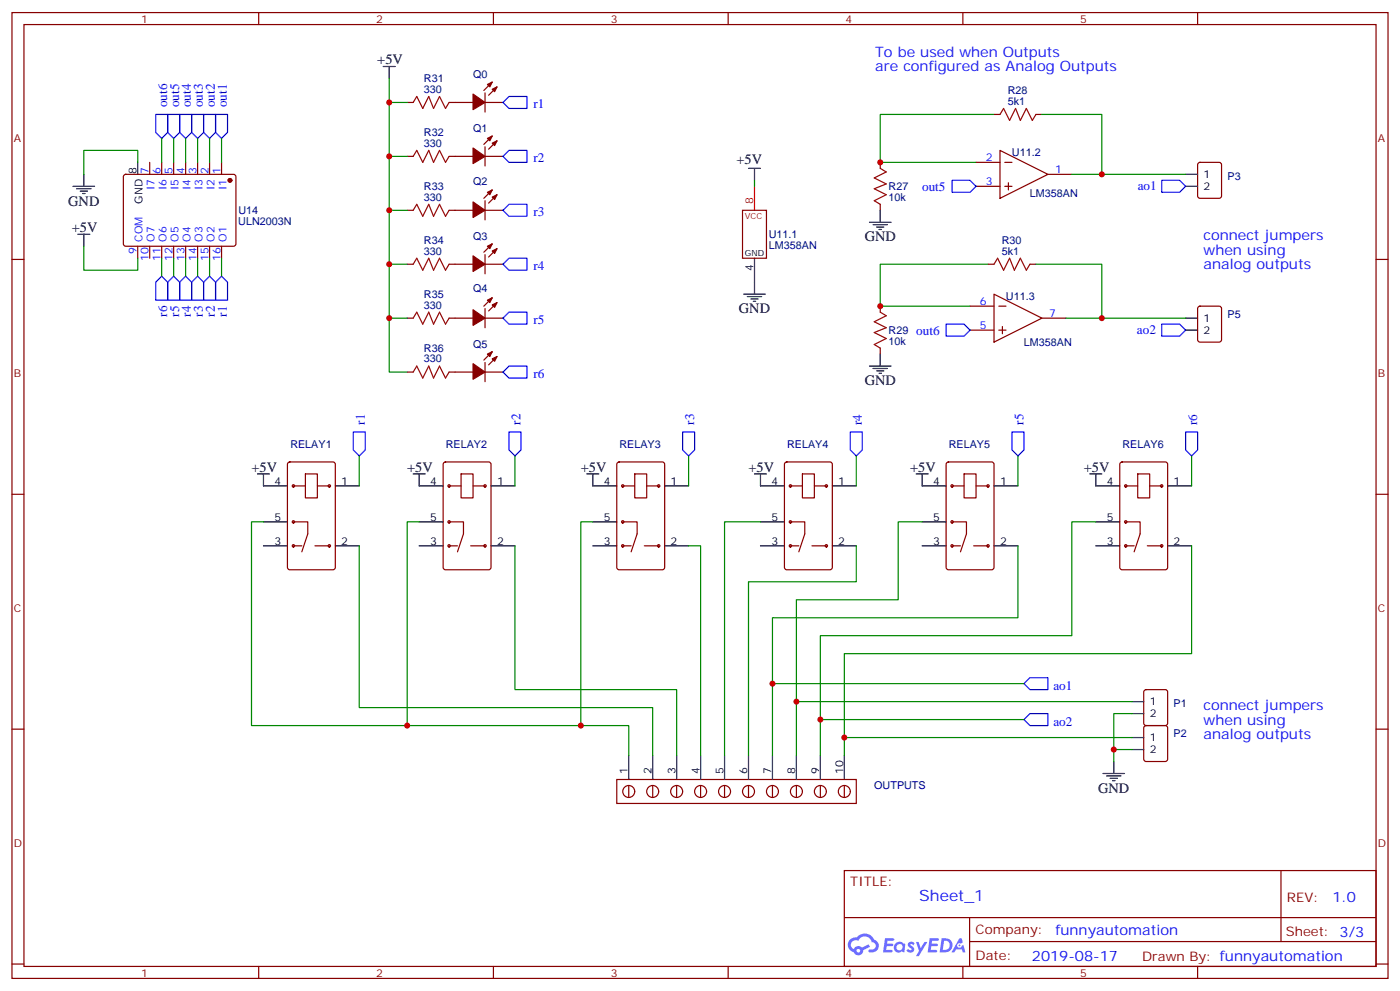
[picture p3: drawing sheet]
<svg xmlns="http://www.w3.org/2000/svg" width="412mm" height="292mm" viewBox="0 0 412 292" stroke-linecap="round" stroke-linejoin="round" font-family="sans-serif">
<g fill="none" stroke="#870000" stroke-width=".35">
<path d="M3.5 3.7h405.4v284.3h-405.4zM7.1 7.2h398.2v277.3h-398.2zM76.2 3.7v3.5M145.3 3.7v3.5M214.5 3.7v3.5M283.6 3.7v3.5M352.8 3.7v3.5M3.5 76.4h3.6M405.3 76.4h3.6M3.5 145.5h3.6M405.3 145.5h3.6M3.5 214.7h3.6"/>
<path d="M405.3 214.7h3.6M248.7 256.3h156.6v28.2h-156.6zM377.3 256.3v20.9M248.7 270.1h156.5M285.6 277.2h119.6M285.6 270.1v14.2M3.5 283.8h3.6M76.2 284.5v3.5M145.3 284.5v3.5M214.5 284.5v3.5M283.6 284.5v3.5M352.8 284.5v3.5"/>
<path d="M405.3 283.8h3.6"/>
</g>
<g fill="#5487ff">
<path d="M267.7 277.5a1.22 1.22 0 0 1 1.7 .2l-.4 .6a.47 .47 0 0 0-.3-.4 .47 .47 0 0 0-.5 .2l.1 .2a1.14 1.14 0 0 1 .8 1.8 1.14 1.14 0 0 1-1.9 0l-.2-.2 .5-.6 .7 .5a.29 .29 0 0 0 .3-.3 .29 .29 0 0 0-.2-.3 1.04 1.04 0 0 1-.6-1.7z"/>
<path d="M260.7 276.2h2.4l.3 .2-.2 .5-1.8 .1-.1 .8h1.5l.3 .4-.3 .4h-1.6l-.2 1.1h1.7l.2 .3-.2 .3-2.6 .1z"/>
<path d="M273.8 276.2h2.4l.3 .2-.1 .5-1.8 .1-.2 .8h1.6l.3 .4-.4 .4-1.6-.1-.1 1.1 1.7 .1 .2 .3-.2 .3-2.6 .1z"/>
<path d="M282.6 276.2h.7l.3 1.3-.6 .3a.69 .69 0 0 0-1 .3 .69 .69 0 0 0 .4 .9 .69 .69 0 0 0 .9-.6l.5-.2 .6 2.2h-.8l-.2-.9h-1.8l-.5 .9h-.8z"/>
<path d="M269.8 277.3h.8l.6 1.8 1.1-1.8h.9l-2.6 4.2h-.8l.9-1.5z"/>
<path d="M277.4 276.2l-.6 4.2h1.3a2.11 2.11 0 0 0 2.5-2.1 2.11 2.11 0 0 0-2.5-2.1zM278.1 277a1.39 1.39 0 0 1 1.7 1.4 1.39 1.39 0 0 1-1.8 1.2h-.3z"/>
<path d="M263.7 277.8a1.54 1.54 0 0 0-.1 2.2 1.54 1.54 0 0 0 2.2 .1l.6 .3 .3-2.3-.2-.3h-.4a1.49 1.49 0 0 0-2.4 0zM264 278.8a.94 .94 0 0 1 1.8 0 .94 .94 0 0 1-1.8 0z"/>
<path d="M250.4 276.6a2.18 2.18 0 0 0 1.1 3.7 1.44 1.44 0 0 0 1.6 .9 1.44 1.44 0 0 0 1.2-1.4l2-1.1-.5-.7-1.9 1a1.47 1.47 0 0 0-2.4 .4 1.39 1.39 0 0 1-.7-1.9 1.39 1.39 0 0 1 2-.5 2.12 2.12 0 0 1 2.2-1.3 2.12 2.12 0 0 1 1.9 1.7 1.14 1.14 0 0 1 1.1 1.4 1.14 1.14 0 0 1-1.7 .7 .43 .43 0 0 0-.5 .4 .43 .43 0 0 0 .4 .5 1.98 1.98 0 0 0 2.5-1.2 1.98 1.98 0 0 0-1.2-2.6 3.1 3.1 0 0 0-5.3-.6l-.9 .1zM252.3 279.9a.55 .55 0 0 1 1.1 0 .55 .55 0 0 1-1.1 0z"/>
<circle cx="282.6" cy="278.3" r=".26"/>
</g>
<g fill="none" stroke="#870000" stroke-width=".35">
<path d="M119.9 30.2h1.8M132.3 30.2h7M142.9 30.2h5.3M142.9 27.3v5.7M145 24.2l-2.5 2.4M146.4 25.6l-2.5 2.4M292.8 33.7h1.8M305.2 33.7h1.7M36.6 51.5l.4-.2 32.1 .1 .4 .6-.1 20.1-.6 .4-32-.1-.5-.6v-19.8zM44.1 47.8v3.5M47.6 47.8v3.5M51.2 47.8v3.5"/>
<path d="M54.7 47.8v3.5M58.2 47.8v3.5M61.7 47.8v3.5M65.3 47.8v3.5M119.9 46h1.8M132.3 46h7M142.9 43.2v5.7M142.9 59.1v5.6M142.9 46h5.3M145 40l-2.5 2.5M145 55.9l-2.5 2.5M146.4 41.5l-2.5 2.4"/>
<path d="M146.4 57.3l-2.5 2.5M259.3 47.8v1.8M287.5 47.8h7.1M287.5 54.9h7.1M294.6 44.3l14.1 7-14.1 7.1zM296 47.8h2.1M296 54.9h2.1M297 53.8v2.1M308.7 51.3h7M353 48l.5-.2h5.6l.7 .4v9.5l-.4 .6-5.9 .1-.7-.5v-9.4zM40.6 72.5v3.5M44.1 72.5v3.5"/>
<path d="M47.6 72.5v3.5M51.2 72.5v3.5M54.7 72.5v3.5M58.2 72.5v3.5M61.7 72.5v3.5M65.3 72.5v3.5M119.9 77.8h1.8M119.9 61.9h1.8M132.3 77.8h7M132.3 61.9h7M142.9 77.8h5.3M142.9 75v5.6"/>
<path d="M142.9 61.9h5.3M145 71.8l-2.5 2.5M146.4 73.2l-2.5 2.5M218.7 61.9h7.1v14.1h-7.1zM259.3 60.1v1.8M291 77.8h1.8M303.4 77.8h1.8M119.9 93.7h1.8M132.3 93.7h7M142.9 93.7h5.3M142.9 90.8v5.7M145 87.7l-2.5 2.4"/>
<path d="M146.4 89.1l-2.5 2.4M259.3 90.1v1.8M285.8 90.1h7M285.8 97.2h7M292.8 86.6l14.1 7.1-14.1 7zM294.2 90.1h2.1M294.2 97.2h2.1M295.3 96.1v2.1M306.9 93.7h7.1M353 90.3l.5-.2h5.6l.7 .5v9.4l-.4 .7h-5.9l-.7-.4v-9.5zM119.9 109.5h1.8M132.3 109.5h7"/>
<path d="M142.9 106.7v5.7M142.9 109.5h5.3M145 103.5l-2.5 2.5M146.4 105l-2.5 2.4M259.3 102.5v1.7M84.9 136.2l.5-.2h12.7l.6 .4 .1 30.6-.5 .7h-12.9l-.7-.4v-30.6zM90 139.5h3.5v7.1h-3.5zM130.8 136.2l.4-.2h12.7l.7 .4v30.6l-.4 .7h-13l-.6-.4-.1-30.6zM135.8 139.5h3.5v7.1h-3.5zM181.9 136.2l.5-.2h12.7l.6 .4 .1 30.6-.5 .7h-12.9l-.7-.4v-30.6zM187 139.5h3.5v7.1h-3.5zM231.3 136.2l.5-.2h12.7l.6 .4 .1 30.6-.5 .7h-12.9l-.7-.4v-30.6z"/>
<path d="M236.4 139.5h3.5v7.1h-3.5zM278.9 136.2l.5-.2h12.7l.7 .4v30.6l-.5 .7h-12.9l-.7-.4v-30.6zM284 139.5h3.5v7.1h-3.5zM330.1 136.2l.5-.2h12.7l.6 .4 .1 30.6-.5 .7h-12.9l-.7-.4-.1-30.6zM335.1 139.5h3.6v7.1h-3.6zM86.4 153.6h4.3v3.6l-1.8 5.3M86.4 143.1h3.6M93.5 143.1h3.5M132.3 153.6h4.2v3.6l-1.7 5.3M132.3 143.1h3.5M139.3 143.1h3.6M183.4 153.6h4.3v3.6l-1.8 5.3"/>
<path d="M183.4 143.1h3.6M190.5 143.1h3.5M232.8 153.6h4.3v3.6l-1.8 5.3M232.8 143.1h3.6M239.9 143.1h3.5M280.5 153.6h4.2v3.6l-1.8 5.3M280.5 143.1h3.5M287.5 143.1h3.5M331.6 153.6h4.2v3.6l-1.7 5.3M331.6 143.1h3.5M338.7 143.1h3.5M86.4 160.7h2.5"/>
<path d="M92.8 160.7h4.2M132.3 160.7h2.5M138.6 160.7h4.3M183.4 160.7h2.5M189.8 160.7h4.2M232.8 160.7h2.5M239.2 160.7h4.2M280.5 160.7h2.4M286.8 160.7h4.2M331.6 160.7h2.5M338 160.7h4.2M337.1 203.2l.5-.2h5.7l.6 .5 .1 9.4-.5 .7h-5.9l-.6-.5-.1-9.4z"/>
<path d="M337.1 213.8l.5-.2h5.7l.6 .4 .1 9.5-.5 .6-5.9 .1-.6-.5-.1-9.4zM181.7 229.5h70.5v7h-70.5zM185.2 231.2v3.6M192.3 231.2v3.6M199.3 231.2v3.6M206.4 231.2v3.6M213.4 231.2v3.6M220.5 231.2v3.6M227.5 231.2v3.6M234.6 231.2v3.6M241.7 231.2v3.6M248.7 231.2v3.6"/>
<circle cx="86.4" cy="143.1" r=".35"/>
<circle cx="86.4" cy="153.6" r=".35"/>
<circle cx="97" cy="143.1" r=".35"/>
<circle cx="132.3" cy="153.6" r=".35"/>
<circle cx="132.3" cy="143.1" r=".35"/>
<circle cx="142.9" cy="143.1" r=".35"/>
<circle cx="183.4" cy="153.6" r=".35"/>
<circle cx="183.4" cy="143.1" r=".35"/>
<circle cx="194" cy="143.1" r=".35"/>
<circle cx="232.8" cy="153.6" r=".35"/>
<circle cx="232.8" cy="143.1" r=".35"/>
<circle cx="243.4" cy="143.1" r=".35"/>
<circle cx="280.5" cy="143.1" r=".35"/>
<circle cx="280.5" cy="153.6" r=".35"/>
<circle cx="291" cy="143.1" r=".35"/>
<circle cx="331.6" cy="153.6" r=".35"/>
<circle cx="331.6" cy="143.1" r=".35"/>
<circle cx="342.2" cy="143.1" r=".35"/>
<circle cx="86.4" cy="160.7" r=".35"/>
<circle cx="97" cy="160.7" r=".35"/>
<circle cx="132.3" cy="160.7" r=".35"/>
<circle cx="142.9" cy="160.7" r=".35"/>
<circle cx="183.4" cy="160.7" r=".35"/>
<circle cx="194" cy="160.7" r=".35"/>
<circle cx="232.8" cy="160.7" r=".35"/>
<circle cx="243.4" cy="160.7" r=".35"/>
<circle cx="280.5" cy="160.7" r=".35"/>
<circle cx="291" cy="160.7" r=".35"/>
<circle cx="331.6" cy="160.7" r=".35"/>
<circle cx="342.2" cy="160.7" r=".35"/>
<circle cx="185.2" cy="233" r="1.76"/>
<circle cx="192.3" cy="233" r="1.76"/>
<circle cx="199.3" cy="233" r="1.76"/>
<circle cx="206.4" cy="233" r="1.76"/>
<circle cx="213.4" cy="233" r="1.76"/>
<circle cx="220.5" cy="233" r="1.76"/>
<circle cx="227.5" cy="233" r="1.76"/>
<circle cx="234.6" cy="233" r="1.76"/>
<circle cx="241.7" cy="233" r="1.76"/>
<circle cx="248.7" cy="233" r="1.76"/>
</g>
<g fill="none" stroke="#000" stroke-width=".35">
<path d="M112.9 19.6h3.5M114.7 19.6v3.5M21.5 54.9h6.4M22.6 55.6h4.2M23.6 56.3h2.2M24.3 57h.7M24.7 51.3v3.6M40.6 47.8v3.5M220.5 49.6h3.5M222.2 49.6v3.5M349.2 54.9h3.6M349.2 51.3h3.6"/>
<path d="M22.9 69h3.6M24.7 69v3.5M222.2 76v10.6M256.1 65.4h6.4M257.2 66.1h4.2M258.2 66.9h2.1M258.9 67.6h.7M259.3 61.9v3.5M219.1 86.6h6.3M220.1 87.3h4.3M221.2 88h2.1M221.9 88.7h.7"/>
<path d="M349.2 93.7h3.6M349.2 97.2h3.6M256.1 107.8h6.4M257.2 108.5h4.2M258.2 109.2h2.1M258.9 109.9h.7M259.3 104.2v3.6M75.8 139.5h3.6M77.6 139.5v3.6h7.1M121.7 139.5h3.5M123.5 139.5v3.6h7M172.9 139.5h3.5"/>
<path d="M174.6 139.5v3.6h7.1M222.2 139.5h3.6M224 139.5v3.6h7.1M269.9 139.5h3.5M271.6 139.5v3.6h7.1M321 139.5h3.6M322.8 139.5v3.6h7M77.6 153.6h7.1M98.8 143.1h7M123.5 153.6h7M144.6 143.1h7.1M174.6 153.6h7.1"/>
<path d="M195.8 143.1h7M224 153.6h7.1M245.2 143.1h7M271.6 153.6h7.1M292.8 143.1h7.1M322.8 153.6h7M344 143.1h7M77.6 160.7h7.1M98.8 160.7h7M123.5 160.7h7M144.6 160.7h7.1M174.6 160.7h7.1"/>
<path d="M195.8 160.7h7M224 160.7h7.1M245.2 160.7h7M271.6 160.7h7.1M292.8 160.7h7.1M322.8 160.7h7M344 160.7h7M333.4 206.6h3.5M333.4 210.1h3.5M333.4 217.1h3.5M185.2 222.4v7.1M192.3 222.4v7.1"/>
<path d="M199.3 222.4v7.1M206.4 222.4v7.1M213.4 222.4v7.1M220.5 222.4v7.1M227.5 222.4v7.1M234.6 222.4v7.1M241.7 222.4v7.1M248.7 222.4v7.1M324.9 227.7h6.4M326 228.4h4.2M327 229.1h2.1M327.7 229.8h.7"/>
<path d="M328.1 224.2v3.5M333.4 220.7h3.5"/>
</g>
<path d="M222.2 54.9v7" fill="none" stroke="#f00" stroke-width=".35"/>
<g fill="#870000" stroke="#870000" stroke-width=".35">
<path d="M145 26.3l1.4-.7-.7 1.4z"/>
<path d="M143.6 24.9l1.4-.7-.7 1.4z"/>
<path d="M139.3 27.7l3.6 2.5-3.6 2.1z"/>
<path d="M145 42.2l1.4-.7-.7 1.4z"/>
<path d="M143.6 40.7l1.4-.7-.7 1.5z"/>
<path d="M139.3 43.6l3.6 2.4-3.6 2.2z"/>
<path d="M145 58l1.4-.7-.7 1.4z"/>
<path d="M143.6 56.6l1.4-.7-.7 1.4z"/>
<path d="M139.3 59.4l3.6 2.5-3.6 2.1z"/>
<path d="M145 73.9l1.4-.7-.7 1.4z"/>
<path d="M143.6 72.5l1.4-.7-.7 1.4z"/>
<path d="M139.3 75.3l3.6 2.5-3.6 2.1z"/>
<path d="M145 89.8l1.4-.7-.7 1.4z"/>
<path d="M143.6 88.4l1.4-.7-.7 1.4z"/>
<path d="M139.3 91.2l3.6 2.5-3.6 2.1z"/>
<path d="M145 105.7l1.4-.7-.7 1.4z"/>
<path d="M143.6 104.2l1.4-.7-.7 1.5z"/>
<path d="M139.3 107.1l3.6 2.4-3.6 2.2z"/>
<circle cx="67.7" cy="53.1" r=".53"/>
</g>
<g fill="none" stroke="#00f" stroke-width=".35">
<path d="M45.9 33.7h3.5v5.3l-1.8 1.7-1.7-1.7zM49.4 33.7h3.5v5.3l-1.7 1.7-1.8-1.7zM52.9 33.7h3.5v5.3l-1.7 1.7-1.8-1.7zM56.4 33.7h3.6v5.3l-1.8 1.7-1.8-1.7zM60 33.7h3.5v5.3l-1.8 1.7-1.7-1.7zM63.5 33.7h3.5v5.3l-1.7 1.7-1.8-1.7zM149.9 28.4h5.3v3.5h-5.3l-1.7-1.7zM148.2 46l1.7-1.7h5.3v3.5h-5.3zM280.5 53.1h5.3l1.7 1.8-1.7 1.7h-5.3zM342.2 53.1h5.3l1.7 1.8-1.7 1.7h-5.3zM148.2 61.9l1.7-1.8h5.3v3.6h-5.3zM148.2 77.8l1.7-1.8h5.3v3.6h-5.3z"/>
<path d="M47.6 81.3l1.8 1.8v5.3h-3.5v-5.3zM51.2 81.3l1.7 1.8v5.3h-3.5v-5.3zM54.7 81.3l1.7 1.8v5.3h-3.5v-5.3zM58.2 81.3l1.8 1.8v5.3h-3.6v-5.3zM60 83.1l1.7-1.8 1.8 1.8v5.3h-3.5zM65.3 81.3l1.7 1.8v5.3h-3.5v-5.3zM148.2 93.7l1.7-1.8h5.3v3.5h-5.3zM278.7 95.4h5.3l1.8 1.8-1.8 1.8h-5.3zM342.2 95.4h5.3l1.7 1.8-1.7 1.8h-5.3zM148.2 109.5l1.7-1.7h5.3v3.5h-5.3zM104.1 127.2h3.5v5.3l-1.8 1.7-1.7-1.7zM149.9 127.2h3.6v5.3l-1.8 1.7-1.8-1.7z"/>
<path d="M201.1 127.2h3.5v5.3l-1.8 1.7-1.7-1.7zM250.5 127.2h3.5v5.3l-1.8 1.7-1.7-1.7zM298.1 127.2h3.5v5.3l-1.7 1.7-1.8-1.7zM349.2 127.2h3.6v5.3l-1.8 1.7-1.8-1.7zM301.6 201.3l1.8-1.8h5.3v3.5h-5.3zM301.6 211.8l1.8-1.7h5.3v3.5h-5.3z"/>
</g>
<g fill="none" stroke="#008700" stroke-width=".35">
<path d="M114.7 23.1v7.1h5.2M114.7 30.2v15.8h5.2M292.8 33.7h-33.5v14.1h28.2M306.9 33.7h17.7v17.6h-8.9M40.6 47.8v-3.5h-15.9v7M47.6 40.7v7.1M51.2 40.7v7.1M54.7 40.7v7.1M58.2 40.7v7.1M61.7 40.7v7.1M65.3 40.7v7.1M114.7 46v15.9h5.2"/>
<path d="M222.2 53.1v1.8M324.6 51.3h24.6M24.7 72.5v7.1h15.9v-3.6M47.6 76v5.3M51.2 76v5.3M54.7 76v5.3M58.2 76v5.3M61.7 76v5.3M65.3 76v5.3M114.7 61.9v15.9h5.2M114.7 77.8v15.9h5.2M291 77.8h-31.7v12.3h26.5"/>
<path d="M305.2 77.8h19.4v15.9h-10.6M114.7 93.7v15.8h5.2M324.6 93.7h24.6M105.8 134.2v8.9M151.7 134.2v8.9M202.8 134.2v8.9M252.2 134.2v8.9M299.9 134.2v8.9M351 134.2v8.9M77.6 153.6h-3.5v60h111.1v8.8M123.5 153.6h-3.6v60M174.6 153.6h-3.5v60"/>
<path d="M224 153.6h-10.6v68.8M271.6 153.6h-7v23h-30v45.8M322.8 153.6h-7.1v33.5h-74v35.3M105.8 160.7v47.6h86.5v14.1M151.7 160.7v42.3h47.6v19.4M202.8 160.7h3.6v61.7M252.2 160.7v10.6h-31.7v51.1M299.9 160.7v21.2h-72.4v40.5M351 160.7v31.7h-102.3v30M227.5 201.3h74.1M234.6 206.6h98.8M241.7 211.8h59.9"/>
<path d="M248.7 217.1h84.7M333.4 210.1h-5.3v10.6M333.4 220.7h-5.3v3.5"/>
</g>
<path d="M121.7 30.2l1.1-1.8 1.7 3.5 1.8-3.5 1.4 3.5 1.8-3.5 1.7 3.5 1.1-1.7M294.6 33.7l1-1.8 1.8 3.6 1.8-3.6 1.4 3.6 1.7-3.6 1.8 3.6 1.1-1.8M121.7 46l1.1-1.7 1.7 3.5 1.8-3.5 1.4 3.5 1.8-3.5 1.7 3.5 1.1-1.8M259.3 49.6l1.8 1-3.6 1.8 3.6 1.8-3.6 1.4 3.6 1.7-3.6 1.8 1.8 1M121.7 61.9l1.1-1.8 1.7 3.6 1.8-3.6 1.4 3.6 1.8-3.6 1.7 3.6 1.1-1.8M121.7 77.8l1.1-1.8 1.7 3.6 1.8-3.6 1.4 3.6 1.8-3.6 1.7 3.6 1.1-1.8M292.8 77.8l1.1-1.8 1.7 3.6 1.8-3.6 1.4 3.6 1.8-3.6 1.7 3.6 1.1-1.8M121.7 93.7l1.1-1.8 1.7 3.5 1.8-3.5 1.4 3.5 1.8-3.5 1.7 3.5 1.1-1.7M259.3 91.9l1.8 1.1-3.6 1.7 3.6 1.8-3.6 1.4 3.6 1.8-3.6 1.7 1.8 1.1M121.7 109.5l1.1-1.7 1.7 3.5 1.8-3.5 1.4 3.5 1.8-3.5 1.7 3.5 1.1-1.8" fill="none" stroke="#a10000" stroke-width=".35"/>
<g fill="#c00">
<circle cx="248.7" cy="217.1" r=".88"/>
<circle cx="227.5" cy="201.3" r=".88"/>
<circle cx="114.7" cy="93.7" r=".88"/>
<circle cx="114.7" cy="61.9" r=".88"/>
<circle cx="114.7" cy="30.2" r=".88"/>
<circle cx="324.6" cy="51.3" r=".88"/>
<circle cx="328.1" cy="220.7" r=".88"/>
<circle cx="259.3" cy="90.1" r=".88"/>
<circle cx="259.3" cy="47.8" r=".88"/>
<circle cx="119.9" cy="213.6" r=".88"/>
<circle cx="171.1" cy="213.6" r=".88"/>
<circle cx="324.6" cy="93.7" r=".88"/>
<circle cx="114.7" cy="46" r=".88"/>
<circle cx="114.7" cy="77.8" r=".88"/>
<circle cx="234.6" cy="206.6" r=".88"/>
<circle cx="241.7" cy="211.8" r=".88"/>
</g>
<text font-size="4.6" fill="#00f" x="270.8" y="265.3">Sheet_1</text>
<g font-size="4.2" fill="#00f">
<text x="257.8" y="16.8">To be used when Outputs</text>
<text x="257.8" y="21">are configured as Analog Outputs</text>
<text x="354.5" y="70.7">connect jumpers</text>
<text x="354.5" y="75">when using</text>
<text x="354.5" y="79.2">analog outputs</text>
<text x="354.5" y="209.1">connect jumpers</text>
<text x="354.5" y="213.3">when using</text>
<text x="354.5" y="217.5">analog outputs</text>
<text x="392.5" y="265.6">1.0</text>
<text x="310.9" y="275.1">funnyautomation</text>
<text x="304" y="282.9">2019-08-17</text>
</g>
<g font-size="4.2">
<text x="111.1" y="18.9">+5V</text>
<text x="217" y="48.3">+5V</text>
<text x="20.1" y="60.5">GND</text>
<text x="21.2" y="68.3">+5V</text>
<text x="254.7" y="71.1">GND</text>
<text x="217.7" y="92.3">GND</text>
<text x="254.7" y="113.4">GND</text>
<text x="74.1" y="138.8">+5V</text>
<text x="119.9" y="138.8">+5V</text>
<text x="171.1" y="138.8">+5V</text>
<text x="220.5" y="138.8">+5V</text>
<text x="268.1" y="138.8">+5V</text>
<text x="319.3" y="138.8">+5V</text>
<text x="323.5" y="233.4">GND</text>
</g>
<g font-size="3.9" fill="#00f">
<text x="49.2" y="31.6" transform="rotate(-90 49.2 31.6)">out6</text>
<text x="52.7" y="31.6" transform="rotate(-90 52.7 31.6)">out5</text>
<text x="56.3" y="31.6" transform="rotate(-90 56.3 31.6)">out4</text>
<text x="59.8" y="31.6" transform="rotate(-90 59.8 31.6)">out3</text>
<text x="63.3" y="31.6" transform="rotate(-90 63.3 31.6)">out2</text>
<text x="66.8" y="31.6" transform="rotate(-90 66.8 31.6)">out1</text>
<text x="157.1" y="31.9">r1</text>
<text x="157.1" y="47.8">r2</text>
<text x="271.6" y="56.4">out5</text>
<text x="335.1" y="56">ao1</text>
<text x="157.1" y="63.7">r3</text>
<text x="157.1" y="79.5">r4</text>
<text x="49.2" y="93.3" transform="rotate(-90 49.2 93.3)">r6</text>
<text x="52.7" y="93.3" transform="rotate(-90 52.7 93.3)">r5</text>
<text x="56.3" y="93.3" transform="rotate(-90 56.3 93.3)">r4</text>
<text x="59.8" y="93.3" transform="rotate(-90 59.8 93.3)">r3</text>
<text x="63.3" y="93.3" transform="rotate(-90 63.3 93.3)">r2</text>
<text x="66.8" y="93.3" transform="rotate(-90 66.8 93.3)">r1</text>
<text x="157.1" y="95.4">r5</text>
<text x="269.9" y="98.7">out6</text>
<text x="334.9" y="98.4">ao2</text>
<text x="157.1" y="111.3">r6</text>
<text x="107.5" y="125" transform="rotate(-90 107.5 125)">r1</text>
<text x="153.3" y="125.1" transform="rotate(-90 153.3 125.1)">r2</text>
<text x="204.5" y="125" transform="rotate(-90 204.5 125)">r3</text>
<text x="253.9" y="125.2" transform="rotate(-90 253.9 125.2)">r4</text>
<text x="301.5" y="125" transform="rotate(-90 301.5 125)">r5</text>
<text x="352.7" y="125.2" transform="rotate(-90 352.7 125.2)">r6</text>
<text x="310.3" y="203.2">ao1</text>
<text x="310.3" y="213.8">ao2</text>
</g>
<g font-size="3.9" fill="#800">
<text x="250.5" y="260.9">TITLE:</text>
<text x="379.1" y="265.6">REV:</text>
<text x="287.4" y="275.1">Company:</text>
<text x="378.7" y="275.7">Sheet: 3/3</text>
<text x="287.4" y="282.8">Date:</text>
<text x="336.4" y="282.8">Drawn By: funnyautomation</text>
</g>
<g font-size="3.2" fill="#800">
<text x="41.6" y="6.7">1</text>
<text x="110.8" y="6.7">2</text>
<text x="179.9" y="6.7">3</text>
<text x="249.1" y="6.7">4</text>
<text x="318.2" y="6.7">5</text>
<text x="4.1" y="41.8">A</text>
<text x="405.9" y="41.8">A</text>
<text x="4.1" y="110.9">B</text>
<text x="405.9" y="110.9">B</text>
<text x="4.1" y="180.1">C</text>
<text x="405.9" y="180.1">C</text>
<text x="4.1" y="249.2">D</text>
<text x="405.9" y="249.2">D</text>
<text x="41.6" y="287.5">1</text>
<text x="110.8" y="287.5">2</text>
<text x="179.9" y="287.5">3</text>
<text x="249.1" y="287.5">4</text>
<text x="318.2" y="287.5">5</text>
</g>
<g font-size="3.2" fill="#000080">
<text x="139.3" y="22.9">Q0</text>
<text x="124.9" y="27.3">330</text>
<text x="124.9" y="24.2">R31</text>
<text x="296.8" y="27.6">R28</text>
<text x="296.8" y="30.9">5k1</text>
<text x="124.9" y="40.1">R32</text>
<text x="139.3" y="38.8">Q1</text>
<text x="124.9" y="43.2">330</text>
<text x="298.1" y="45.9">U11.2</text>
<text x="361.6" y="52.9">P3</text>
<text x="124.9" y="59.1">330</text>
<text x="124.9" y="56">R33</text>
<text x="139.3" y="54.3">Q2</text>
<text x="261.8" y="59.2">10k</text>
<text x="261.8" y="56">R27</text>
<text x="303.4" y="57.9">LM358AN</text>
<text x="70.2" y="63">U14</text>
<text x="70.2" y="66.1">ULN2003N</text>
<text x="124.9" y="71.8">R34</text>
<text x="139.3" y="70.6">Q3</text>
<text x="226.5" y="70.1">U11.1</text>
<text x="295.1" y="71.7">R30</text>
<text x="124.9" y="75">330</text>
<text x="226.5" y="73.3">LM358AN</text>
<text x="295.1" y="75">5k1</text>
<text x="124.9" y="87.7">R35</text>
<text x="139.3" y="86.1">Q4</text>
<text x="296.3" y="88.2">U11.3</text>
<text x="124.9" y="90.8">330</text>
<text x="361.6" y="93.5">P5</text>
<text x="261.8" y="101.6">10k</text>
<text x="261.8" y="98.3">R29</text>
<text x="301.6" y="102">LM358AN</text>
<text x="124.9" y="106.7">330</text>
<text x="124.9" y="103.6">R36</text>
<text x="139.3" y="102.3">Q5</text>
<text x="85.5" y="131.8">RELAY1</text>
<text x="131.3" y="131.8">RELAY2</text>
<text x="182.5" y="131.8">RELAY3</text>
<text x="231.9" y="131.8">RELAY4</text>
<text x="279.5" y="131.8">RELAY5</text>
<text x="330.6" y="131.8">RELAY6</text>
<text x="345.7" y="208.2">P1</text>
<text x="345.7" y="217">P2</text>
<text x="257.5" y="232.3">OUTPUTS</text>
</g>
<g font-size="3.2" fill="#00f">
<text x="290.4" y="47.4">2</text>
<text x="43.7" y="51.2" transform="rotate(-90 43.7 51.2)">7</text>
<text x="47.3" y="51.2" transform="rotate(-90 47.3 51.2)">6</text>
<text x="50.8" y="51.2" transform="rotate(-90 50.8 51.2)">5</text>
<text x="54.3" y="51.2" transform="rotate(-90 54.3 51.2)">4</text>
<text x="57.9" y="51.2" transform="rotate(-90 57.9 51.2)">3</text>
<text x="61.4" y="51.2" transform="rotate(-90 61.4 51.2)">2</text>
<text x="64.9" y="51.2" transform="rotate(-90 64.9 51.2)">1</text>
<text x="310.8" y="51">1</text>
<text x="45.5" y="56" transform="rotate(-90 45.5 56)">I7</text>
<text x="49" y="56" transform="rotate(-90 49 56)">I6</text>
<text x="52.6" y="56" transform="rotate(-90 52.6 56)">I5</text>
<text x="56.1" y="56" transform="rotate(-90 56.1 56)">I4</text>
<text x="59.6" y="56" transform="rotate(-90 59.6 56)">I3</text>
<text x="63.1" y="56" transform="rotate(-90 63.1 56)">I2</text>
<text x="66.7" y="56" transform="rotate(-90 66.7 56)">I1</text>
<text x="290.4" y="54.5">3</text>
<text x="42" y="71.2" transform="rotate(-90 42 71.2)">COM</text>
<text x="45.5" y="71.2" transform="rotate(-90 45.5 71.2)">O7</text>
<text x="49" y="71.2" transform="rotate(-90 49 71.2)">O6</text>
<text x="52.6" y="71.2" transform="rotate(-90 52.6 71.2)">O5</text>
<text x="56.1" y="71.2" transform="rotate(-90 56.1 71.2)">O4</text>
<text x="59.6" y="71.2" transform="rotate(-90 59.6 71.2)">O3</text>
<text x="63.1" y="71.2" transform="rotate(-90 63.1 71.2)">O2</text>
<text x="66.7" y="71.2" transform="rotate(-90 66.7 71.2)">O1</text>
<text x="40.2" y="74.7" transform="rotate(-90 40.2 74.7)">9</text>
<text x="43.7" y="76.7" transform="rotate(-90 43.7 76.7)">10</text>
<text x="47.3" y="76.7" transform="rotate(-90 47.3 76.7)">11</text>
<text x="50.8" y="76.7" transform="rotate(-90 50.8 76.7)">12</text>
<text x="54.3" y="76.7" transform="rotate(-90 54.3 76.7)">13</text>
<text x="57.9" y="76.7" transform="rotate(-90 57.9 76.7)">14</text>
<text x="61.4" y="76.7" transform="rotate(-90 61.4 76.7)">15</text>
<text x="64.9" y="76.7" transform="rotate(-90 64.9 76.7)">16</text>
<text x="288.7" y="89.8">6</text>
<text x="309" y="93.3">7</text>
<text x="288.7" y="96.8">5</text>
</g>
<g font-size="3.2">
<text x="40.2" y="51.2" transform="rotate(-90 40.2 51.2)">8</text>
<text x="354.5" y="52.4">1</text>
<text x="42" y="59.9" transform="rotate(-90 42 59.9)">GND</text>
<text x="354.5" y="55.9">2</text>
<text x="221.9" y="79.8" transform="rotate(-90 221.9 79.8)">4</text>
<text x="354.5" y="94.7">1</text>
<text x="354.5" y="98.2">2</text>
<text x="80.9" y="142.7">4</text>
<text x="100.5" y="142.7">1</text>
<text x="126.7" y="142.7">4</text>
<text x="146.4" y="142.7">1</text>
<text x="177.9" y="142.7">4</text>
<text x="197.6" y="142.7">1</text>
<text x="227.3" y="142.7">4</text>
<text x="246.9" y="142.7">1</text>
<text x="274.9" y="142.7">4</text>
<text x="294.6" y="142.7">1</text>
<text x="326.1" y="142.7">4</text>
<text x="345.7" y="142.7">1</text>
<text x="80.9" y="153.3">5</text>
<text x="126.7" y="153.3">5</text>
<text x="177.9" y="153.3">5</text>
<text x="227.3" y="153.3">5</text>
<text x="274.9" y="153.3">5</text>
<text x="326.1" y="153.3">5</text>
<text x="80.9" y="160.3">3</text>
<text x="100.5" y="160.3">2</text>
<text x="126.7" y="160.3">3</text>
<text x="146.4" y="160.3">2</text>
<text x="177.9" y="160.3">3</text>
<text x="197.6" y="160.3">2</text>
<text x="227.3" y="160.3">3</text>
<text x="246.9" y="160.3">2</text>
<text x="274.9" y="160.3">3</text>
<text x="294.6" y="160.3">2</text>
<text x="326.1" y="160.3">3</text>
<text x="345.7" y="160.3">2</text>
<text x="338.7" y="207.6">1</text>
<text x="338.7" y="211.1">2</text>
<text x="338.7" y="218.2">1</text>
<text x="338.7" y="221.7">2</text>
<text x="184.9" y="227.7" transform="rotate(-90 184.9 227.7)">1</text>
<text x="191.9" y="227.7" transform="rotate(-90 191.9 227.7)">2</text>
<text x="199" y="227.7" transform="rotate(-90 199 227.7)">3</text>
<text x="206" y="227.7" transform="rotate(-90 206 227.7)">4</text>
<text x="213.1" y="227.7" transform="rotate(-90 213.1 227.7)">5</text>
<text x="220.1" y="227.7" transform="rotate(-90 220.1 227.7)">6</text>
<text x="227.2" y="227.7" transform="rotate(-90 227.2 227.7)">7</text>
<text x="234.2" y="227.7" transform="rotate(-90 234.2 227.7)">8</text>
<text x="241.3" y="227.7" transform="rotate(-90 241.3 227.7)">9</text>
<text x="248.4" y="227.7" transform="rotate(-90 248.4 227.7)">10</text>
</g>
<text font-size="3.2" fill="#f00" x="221.9" y="60.1" transform="rotate(-90 221.9 60.1)">8</text>
<text font-size="2.5" fill="#f00" x="219.4" y="64.5">VCC</text>
<text font-size="2.5" x="219.4" y="75.4">GND</text>
</svg>
